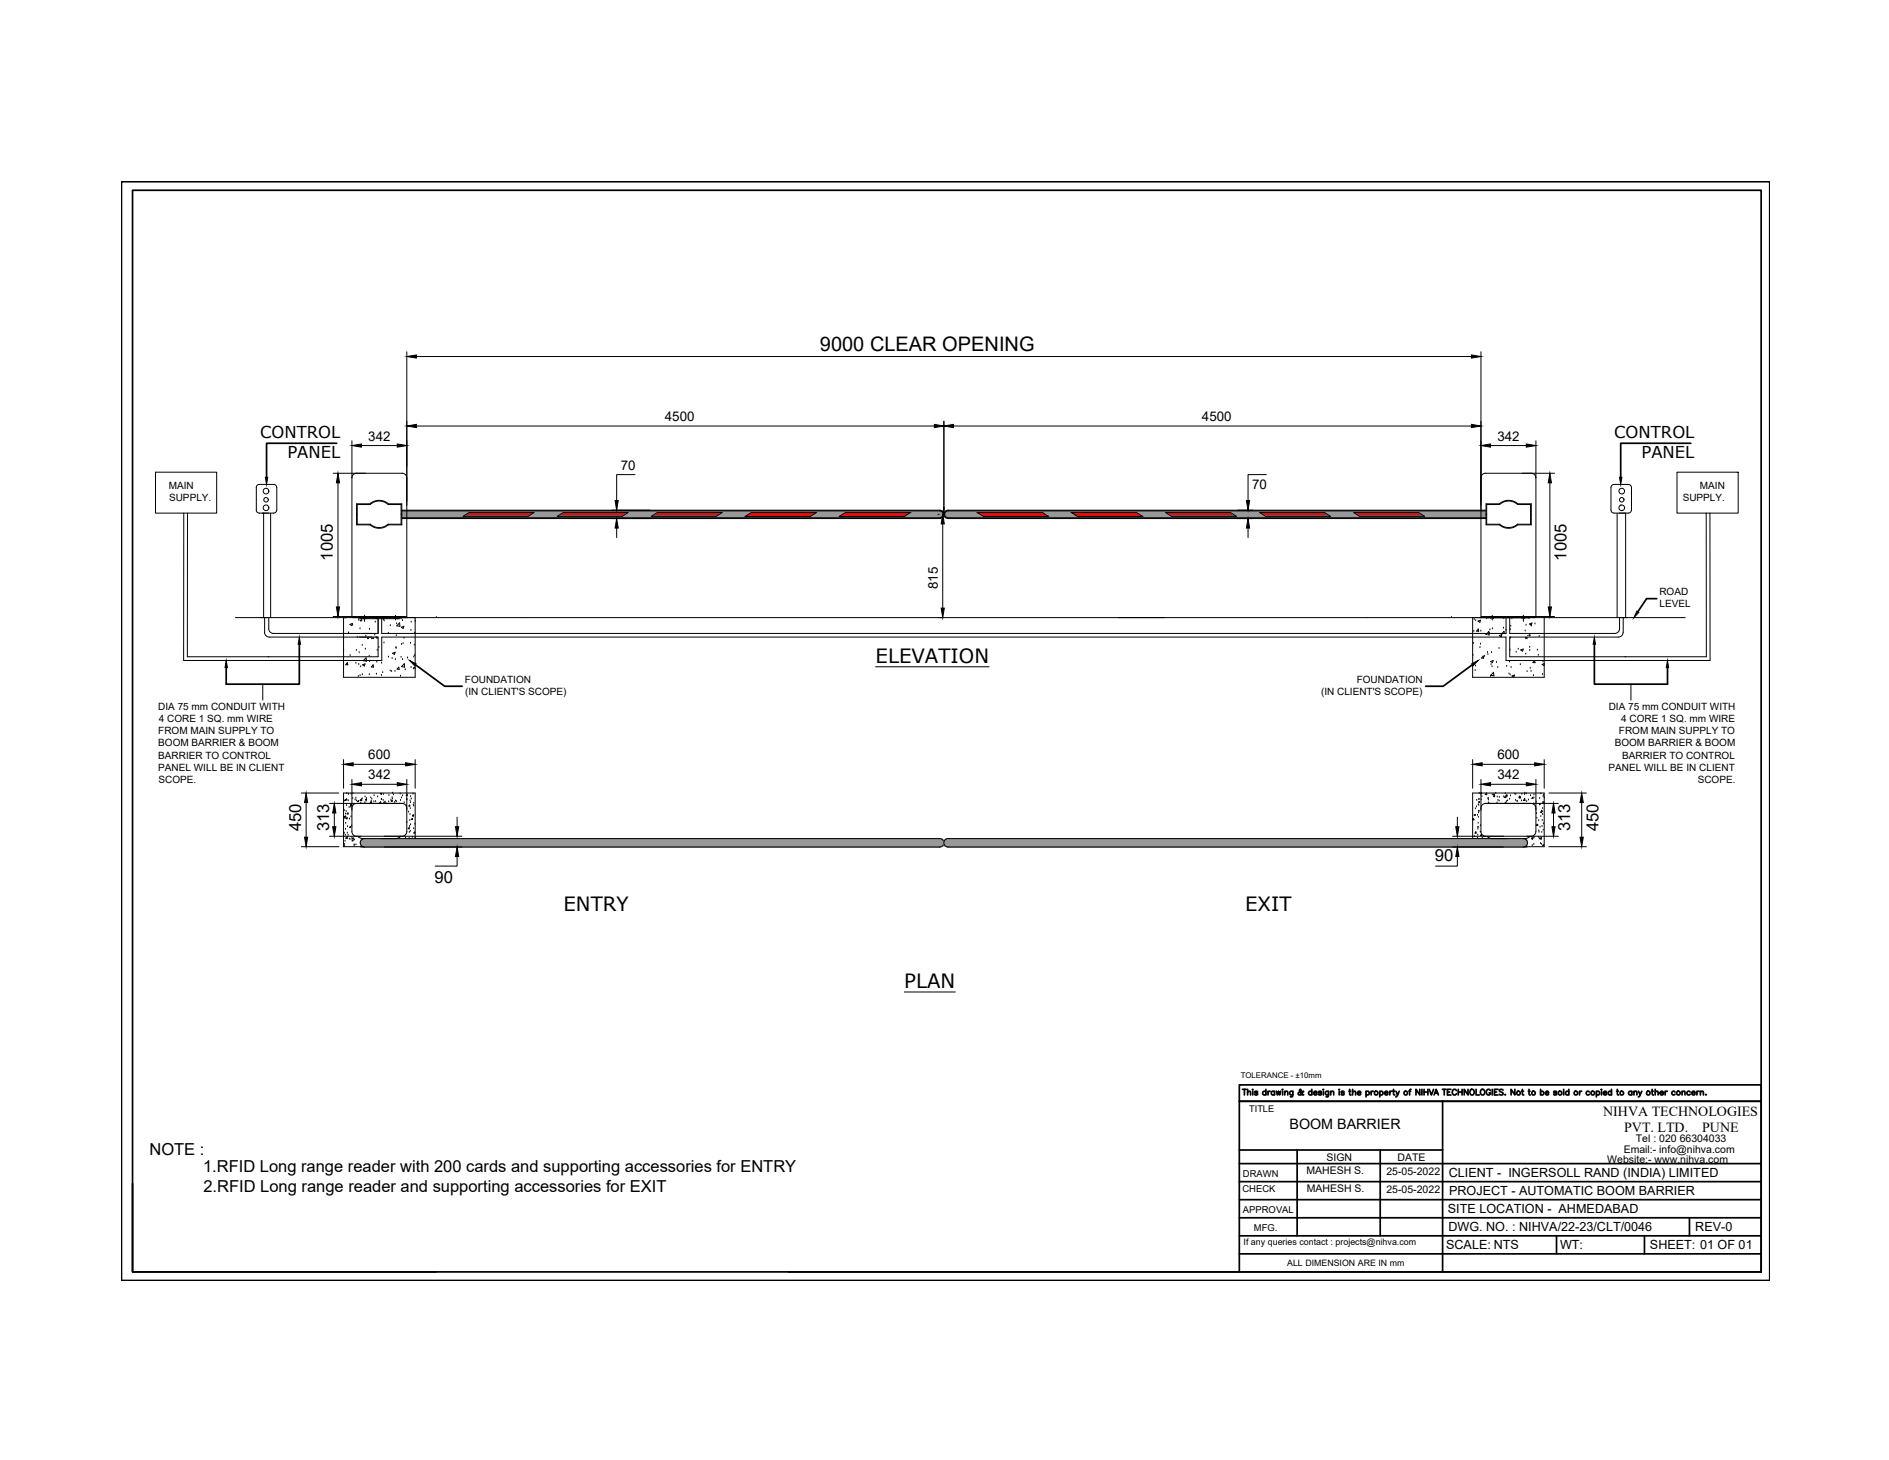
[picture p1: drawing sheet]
<svg xmlns="http://www.w3.org/2000/svg" width="279mm" height="216mm" viewBox="0 0 279 216" stroke-linecap="round" stroke-linejoin="round" font-family="sans-serif">
<!-- layer: 0 -->
<g fill="none" stroke="#000" stroke-width=".15">
<path d="M60.2 52v39.2h-10.9M61.6 52.7h156M219 52v39.2h10.9M23 69.8h9v6.1h-9zM27.2 75.9v21.8h29.3v-3.5h166.3v3.5h30.1v-21.8M27.7 75.9v21.2h28.2v-2.9h-16.1a.7 .7 0 0 1-.7-.7M37.9 72.1l.1-.2 .4-.3h2.1l.4 .3v.2M37.9 72.1l.1 3.5 .4 .3h2.1l.4-.3v-.2v-3.3M39 75.9v15.4M40 75.9v15.4M49.3 70h10.2M50 71.4v18.4"/>
<path d="M52.1 65.2v26M52.7 70a.7 .7 0 0 0-.7 .7M53.5 65.9h5.3M57.4 74.6a1.96 1.96 0 0 0-2.6 0h-2v2.9h2a1.98 1.98 0 0 0 2.6 0M57.4 74.6h1.9v2.9h-1.9M57.4 74.5a2.07 2.07 0 0 0-2.7 0h-2v3.1h2a2.07 2.07 0 0 0 2.7 0M57.4 74.5h2v3.1h-2M59.4 75.4h79.6a.62 .62 0 0 1 .6 .7 .62 .62 0 0 1-.6 .6h-79.6M59.4 75.6h79.9M59.4 76.6h79.6M59.5 70a.7 .7 0 0 1 .7 .7M61.6 63h76.6"/>
<path d="M68.5 76.4l.9-.6h9.6l-.9 .6zM82.4 76.4l.9-.6h9.6l-.9 .6zM91.2 78.1v1.4M93.9 70.2h-2.7v3.8M96.3 76.4l.9-.6h9.6l-.9 .6zM110.3 76.4l.8-.6h9.6l-.9 .6zM124.2 76.4l.9-.6h9.5l-.8 .6zM138.7 76.1h.2M139 75.6a.5 .5 0 0 1 .5 .5 .5 .5 0 0 1-.5 .5M139.4 77.5v12.4M139.6 62.3v13.1M140.2 76.6h79.6"/>
<path d="M141 63h76.6M144.6 75.8h9.6l.8 .6h-9.5zM158.5 75.8h9.6l.9 .6h-9.6zM172.4 75.8h9.6l.9 .6h-9.6zM184.6 78.1v1.4M186.3 75.8h9.6l.9 .6h-9.6zM187.3 70.2h-2.7v3.8M200.2 75.8h9.6l.9 .6h-9.6zM219.7 70a.7 .7 0 0 0-.7 .7M219.7 70h10.2M219.8 74.5h2a2.07 2.07 0 0 1 2.7 0h2v3.1h-2a2.07 2.07 0 0 1-2.7 0h-2zM219.8 75.6h-79.6a.5 .5 0 0 0-.5 .5 .5 .5 0 0 0 .5 .5"/>
<path d="M219.8 75.4h-79.6a.62 .62 0 0 0-.6 .7 .62 .62 0 0 0 .6 .6h79.6M219.9 74.6h1.9a1.96 1.96 0 0 1 2.7 0h1.9v2.9h-1.9a1.99 1.99 0 0 1-2.7 0h-1.9zM220.5 65.9h5.3M226.5 70a.7 .7 0 0 1 .7 .7M227.2 65.2v26M229.2 71.4v18.4M238.3 72.1v3.3v.2l.4 .3h2.2l.3-.3 .1-3.5M238.3 72.1l.2-.4 .2-.1h2.2l.3 .3 .1 .2M239.2 75.9v15.4M239.7 74.8h.1M240 75.5h-.1M240.4 75.9v15.4"/>
<path d="M248 69.8h9.1v6.1h-9.1zM252.4 75.9v21.2h-29.1v-2.9h16.1M34.8 91.3h214.5M39.1 91.3v2.2M39.8 91.3l-.1 1.7a.7 .7 0 0 0 .7 .7h15.5v-2.4M50.8 96v.1M50.8 91.3v8.9h10.6v-8.9M51 91.4h.1M51.3 98.3h.1M51.4 98v.3h-.3zM51.6 93.6h.1M51.8 92.3l.3-.1-.1 .3z"/>
<path d="M51.8 96.9h.1M52.2 92.4h.1M52.6 98.1h.1M52.7 96.2h.1M52.8 94.2h.1M53.1 98.3h.1M53.1 91.6v.1M53.1 91.2v.3M53.1 96.5h.1M53.2 91.5h6M53.2 93h.1M53.3 99.9h.1"/>
<path d="M53.4 98.6h.1M53.4 91.9h.1M53.5 91.5v.2h-.3M53.6 95.4h.1M53.6 99.8h.1M53.6 98.3l.4-.1-.1 .3zM53.7 91.2v.3M53.9 91.5h.1M53.9 91v.9M54 96h.1M54.1 91.2v.3M54.1 94.1h.1"/>
<path d="M54.1 97.3l.1 .5-.5-.1zM54.3 94.5l.2-.2v.2M54.6 97.1h.1M54.6 99.8h.1M54.6 93.1h.1M54.7 97.8h.1M54.9 94.5l.4-.2-.1 .2M55.2 98.3v.4l-.3-.1zM55.4 93.9h.1M55.5 92h.1M55.6 91.2v.3M55.7 99.7h.1"/>
<path d="M55.7 94.4h.1M55.7 97.9h.1M55.8 96.2h.1M55.9 94.4h.1M56 95.7h.1M56.4 99.9h.1M56.4 98.1h.1M56.5 91.3v2.4h166.3v-2.4M56.6 99.5h.1M56.7 91.7h.1M56.8 95.1h.1M56.8 91.2v.3"/>
<path d="M56.8 91.8h.1M57.4 93.6h.1M57.4 97.2h.1M57.7 99.2h.1M57.7 92.5h.1M57.9 99.3h.1M58 97.4h.1M58.1 96.6l.3-.1-.1 .3zM58.3 91.2v.3M58.4 99.3h.1M58.5 97.5h.1M58.5 91v.7"/>
<path d="M58.6 95.8h.1M58.6 95.7v.2M58.6 94h.1M58.7 92.2h.1M58.7 91.2v.3M58.8 91.6h.1M59 98.7v.3h-.3zM59.1 92.1l.1 .5-.5-.1zM59.2 100h.1M59.3 97.2h.1M59.3 91.2v.3M59.4 92.8l.3-.2-.1 .3z"/>
<path d="M59.4 95.3h.1M59.5 91.8h.1M59.5 97.5h.1M59.6 95.2h.1M59.8 94.4h.1M59.8 98.1l.1 .6-.5-.1zM59.9 99h.1M60.3 97.3h.1M60.7 95.1h.1M60.8 93.2h.1M60.8 98.7h.1M60.8 92h.1"/>
<path d="M61.1 98.9h.1M61.2 91.3l.2 .1M61.2 97.2h.1M61.3 95.4h.1M61.3 96.9h.1M61.3 93.6h.1M61.4 91.3v.1M61.4 91.9h.1M61.4 98.7h-.2l.2 .1M64.5 91.2v.1M129.5 98.6h16.8M214.7 91.2v.1"/>
<path d="M217.8 91.3v8.9h10.6v-8.9M217.9 98.5h.1M217.9 96.9h.1M217.9 95.1h.1M218 93.4h.1M218.1 91.6h.1M218.2 99.2h.1M218.3 98.5h.1M218.3 91.8h.1M218.6 91.8l.4-.1-.1 .3zM218.7 93v.4l-.3-.1zM218.9 95.8h.1"/>
<path d="M219 95.2h.1M219 93.3h.1M219.4 97v.3h-.3zM219.6 97.1h.1M219.9 93.7l-.1 .1h.1M219.9 91.2v.3M220 96.5h.1M220 93.6l.2-.2 .1 .5h-.3M220.1 96.8h.1M220.3 93.6h.1M220.4 93.2h.1M220.5 97.8l.4-.1-.1 .3z"/>
<path d="M220.5 91.2v.3M220.5 98.3h.1M220.6 96.5h.1M220.7 98.6h.1M220.7 91v.7M220.7 93h.1M220.9 99.4l.1 .5h-.5zM220.9 91.2v.3M221.3 98h.1M221.5 98.7h.1M221.7 95.9h.1M221.8 94l.3-.2-.1 .4z"/>
<path d="M222.4 92.9h.1M222.4 91.2v.3M222.5 93.4v.3h-.3zM222.8 93.2h.1M222.9 98.5h.1M223.2 99.7h.1M223.3 97.9h.1M223.3 91.3v2.4h15.5a.7 .7 0 0 0 .7-.7v-1.7M223.3 96.1h.1M223.4 99.8h.1M223.4 93.1h.1M223.4 94.4h.1"/>
<path d="M223.5 92.6h.1M223.5 98.7h.1M223.6 91.2v.3M223.6 100l.4-.2-.1 .3zM224.3 96.5h.1M224.6 96h.1M224.9 98.3h.1M224.9 96.1l.4-.1-.1 .3zM225.1 91.2v.3M225.3 91v.9M225.5 91.2v.3M225.6 93.3h.1"/>
<path d="M225.7 94.4h.1M225.7 96.7h.1M225.7 94.5l.2-.2v.2M225.7 92.5h.1M225.9 99.3h.1M226 94h.1M226.2 93.8v-.1l.1 .3h-.1M226.2 91.2v.3M226.2 92.3l.4-.2-.1 .4zM226.3 95.7h.1M226.3 96.2h.1M226.3 98.8h.1"/>
<path d="M226.5 99.3h.1M226.5 92.6h.1M226.8 99.9h.1M227 97.7v.3h-.3zM227 92.3h.1M227.4 96.1h.1M227.5 96.9h.1M227.7 94.1h.1M228.1 99.8h.1M228.2 97.8h.1M228.4 98.1l-.3 .2 .3 .1v-.1M240.1 91.3v2.2a.7 .7 0 0 1-.7 .7"/>
<path d="M38.9 101.2v2.3M44.6 117.3h5.5M45.3 118.7v5.1M48.7 118.8h3.8M50.8 112.3v4.3M50.8 118.5h.1M50.9 119.9h.1M51.1 118.2v.2h-.1zM51.2 120h.1M51.2 119.1h.1M51.3 118.2h.1M51.3 117.3h.1"/>
<path d="M51.3 118.4h.1M51.5 118.4h.1M51.5 117.5h.1M51.6 119.4h.1M51.8 119.3h.1M51.8 119.1l.2-.1-.1 .2zM51.8 119h.1M51.9 117.4h.1M52.1 115.3v7.7M52.2 118.1h.1M52.2 117.4h.1M52.2 113h7.8"/>
<path d="M52.5 118.3h.1M52.6 118h.1M52.7 118.4h.1M52.7 118.8a.7 .7 0 0 0-.7 .7M52.8 118.8h6.7a.7 .7 0 0 1 .7 .7M53 100h.1M53 118.4v.1h-.1zM53.4 118.8h.1M53.5 116h5.3M53.5 118.1v.3l-.2-.1zM53.6 118.1h.1M54 118.7h.1"/>
<path d="M54 117.8h.1M54 118.2h.2v.1zM54.1 118.5h.1M54.2 118.1h.1M54.8 118h.1M54.9 118.5v.2h-.1zM54.9 118.5h.1M55 118.2h.1M55.3 118.6h.1M55.3 117.7h.1M55.6 118.5h.1M55.9 117.8h.1"/>
<path d="M56.2 118.8h-.1l.2-.2v.2M56.3 117.4l.2-.1-.1 .2zM56.4 118.2h.1M56.5 118.2h.1M56.7 118.4h.1M56.7 117.5h.1M56.7 118.8l.1-.1v.1M56.8 118.7h.1M57 118.6h.1M57.1 118.8h.1M57.5 118.6h.1M57.5 117.6h.1"/>
<path d="M57.8 118.3h.1M57.9 118.4h.1v.1zM58 118h.1M58 118.2h.1M58.1 117.3h.1M58.2 117.5h.1M58.4 118.7h.1M58.5 118.4h.1M58.6 118.5h.1M59.2 117.4h.1M59.2 118.4h.1M59.4 118h.1"/>
<path d="M59.5 117.7h.1M59.8 118.7h.1M60.1 117.6l.2-.1-.1 .2zM60.1 119.2h.1M60.2 118.2h.1M60.2 115.3v7.7a.7 .7 0 0 1-.7 .7M60.2 118.3h.1M60.6 119v.2h-.1zM60.6 118.4h.1M60.7 119.6h.1M60.7 118.7h.1M60.7 117.8h.1"/>
<path d="M60.8 118.1h.1M61.1 117.4h.1M61.1 119.1h.1M61.2 119.2h.1M61.2 118.8h.1M61.4 112.3v4.3M217.8 112.3v4.3M218.2 119.6h.1M218.4 119.3h.1M218.4 118.3h.1M218.6 119h.1M218.7 118.6l.2-.1-.1 .2z"/>
<path d="M218.7 120h.1M218.7 119.1h.1M218.7 118.2h.1M218.8 118.2h.1M218.8 120h.1M218.8 117.3h.1M219 119.5a.7 .7 0 0 1 .7-.7h6.8a.7 .7 0 0 1 .7 .7M219 115.3v7.7a.7 .7 0 0 0 .7 .7M219.1 117.3l-.1 .1h.1v-.1M219.1 118.3h.1M219.1 117.3h.1M219.2 117.8h.1"/>
<path d="M219.2 113h7.8M219.9 117.3v.2h-.2zM220.1 118.1h.1M220.1 118h.1M220.1 118.3h.1M220.2 118.7h.1M220.5 116h5.3M220.5 100h.1M220.7 117.5h.1M220.9 117.7h.2l-.1 .1zM221 117.4v.2l-.1-.1zM221.2 117.3h.1"/>
<path d="M221.4 118.7h.1M221.5 117.9h.1M221.6 118.4h.1M221.7 118.5h.1M221.8 117.9h.1M222.4 117.8h.1M222.5 118.8h.1M222.6 117.4h.1M222.7 117.7v.3l-.2-.1zM222.7 118.7h.1M222.8 118.5h.1M222.8 117.7h.1"/>
<path d="M222.9 117.6v.1h-.1zM223 118.4h.1M223.3 118.2h.1M223.4 117.7h.1M224.1 117.4h.1M224.2 118.4h.1M224.2 117.5h.1M224.4 118.5h.1M224.7 118l.2-.1-.1 .1zM224.8 117.7v.2h-.1zM224.8 117.9h.1M225.1 118.4h.1"/>
<path d="M225.1 117.5h.1M225.5 117.5h.1M225.5 118.2h.1M225.5 118.1l.1 .3h-.3zM225.5 117.3h.1M225.8 117.4h.1M225.8 118.5h.1M226.1 118.3h.1M226.4 117.7h.1M226.7 117.9v.2h-.1zM226.7 118.8h3.8M226.8 118.9h.1"/>
<path d="M226.9 118h.1M226.9 117.6h.1M227.2 115.3v7.7M227.2 118.6h.1M227.7 119h.1M227.7 118.1h.1M227.8 119h.1M227.9 117.4h.1M228 119.9h.1M228.2 119.6h.1M228.2 118.7h.1M228.2 117.8h.1"/>
<path d="M228.3 117.6h.1M228.3 118.6l.1 .2h-.3zM228.4 118h.1M228.4 112.3v4.3M229.1 117.3h5.5M233.9 118.7v5.1M241.2 101.2v2.3M44.6 125.2h5.5M48.7 123.7h19.6M49.4 120.2v2.1M50.9 123.2h.1M51 125.2h.1"/>
<path d="M51 124.9h.1M51 120.7v.3l-.2-.1zM51 124.4h.1M51.1 123.5h.1M51.1 122.6h.1M51.1 120.4h.1M51.1 120.8h.1M51.1 121.8h.1M51.2 120.9h.1M51.2 121l.2-.1-.1 .2zM51.3 123.7l.1 .3-.3-.1zM51.4 123.2h.1"/>
<path d="M51.4 122.2h.1M51.5 120.2v.2h-.2zM51.5 123.5h.1M51.7 124.1h.1M51.7 121.1h.1M51.8 122.4h.1M51.8 122.2l.1 .2h-.2zM51.9 124.1h.1M51.9 120.8h.1M52 122.2h.1M52 123a.7 .7 0 0 0 .7 .7M52.1 123.9h.1"/>
<path d="M52.1 124l.2-.1-.1 .2zM52.2 124.2v.2l-.1-.1zM52.4 125.1h.1M52.4 124.9h.1M52.4 124.2h.1M52.6 124.9h.1M52.9 123.7l.2 .2 .6 .1M53.7 124h85.3a.62 .62 0 0 1 .6 .6 .62 .62 0 0 1-.6 .7h-85.6M53.9 124a.62 .62 0 0 0-.6 .6 .62 .62 0 0 0 .6 .7M59.3 123.7l-.3 .2-.5 .1M60 123.9h.1M60 124h.1"/>
<path d="M60.2 121.6h.1M60.4 122.5l.2-.1-.1 .2zM60.4 120.1h.1M60.5 122.5h.1M60.5 124h.1M60.6 123.1h.1M60.6 122.2h.1M60.6 121.3h.1M60.6 120.4h.1M60.7 122.9h.1M60.7 122h.1M61 121v.2h-.2z"/>
<path d="M61 123.8h.1M61 120.6l.2-.1-.1 .2zM61 121.2h.1M61.1 120.8h.1M61.2 122.6h.1M61.3 123l.1 .2h-.2zM61.4 121.9h.1M61.4 123.9h.1M61.4 124v-6.7h-10.6v7.9h2.9M67.6 126.7v1.4h-3.2M67.6 120.8v1.5M214.8 123.7h15.7"/>
<path d="M215.6 126.7v1.4h-3.3M215.6 120.8v1.5M217.8 124v-6.7h10.6v7.9h-2.9M217.9 121l.1 .2h-.2zM218 121.3h.1M218 120.5l.2-.1v.2zM218.1 123.7h.1M218.3 123.1h.1M218.3 123v.2h-.1zM218.5 123.9h.1M218.5 120.6h.1M218.6 123.5h.1"/>
<path d="M218.6 122.4h.1M218.6 122.6h.1M218.6 121.7h.1M218.6 122.3h.1M218.7 120.9h.1M218.7 120.2h.1M218.9 123h.1M219 122.1h.1M219 123.5l.2-.1-.1 .2zM219.2 124h.1M219.5 123.8h.1M220 123.7l.2 .2 .5 .1"/>
<path d="M225.3 124a.62 .62 0 0 1 .6 .6 .62 .62 0 0 1-.6 .7M225.5 124h-85.3a.62 .62 0 0 0-.6 .6 .62 .62 0 0 0 .6 .7h85.7M226.3 123.7l-.2 .2-.6 .1M226.6 124.1h.1M226.6 123.9h.2l-.1 .1zM226.6 125h.1M226.7 124.2h.1M226.9 124.9h.1M226.9 123.9h.1M227.2 123a.7 .7 0 0 1-.7 .7M227.2 122l.2-.1v.2zM227.3 120.3h.1"/>
<path d="M227.3 121h.1M227.4 121.9l.1 .1h-.2zM227.6 123.8h.1M227.6 121.4h.1M227.6 122.9h.1M227.6 123.1h.1M227.8 122.3h.1M227.8 123.9v.1h-.1zM227.9 124.7h.1M227.9 120.1l.2-.1-.1 .2zM227.9 124.1h.1M227.9 120.8h.1"/>
<path d="M228 124.1h.1M228 124.9h.1M228 124h.1M228 123.1h.1M228.1 122.2h.1M228.1 121.3h.1M228.1 120h.1M228.1 120.4h.1M228.2 125l.1-.1v.2zM228.3 122.8h.1M228.3 121.8h.1M229.1 125.2h5.5"/>
<path d="M229.8 120.2v2.1M133.8 146.7h7.5"/>
<circle cx="39.3" cy="75.1" r=".42"/>
<circle cx="39.3" cy="72.6" r=".42"/>
<circle cx="39.3" cy="73.9" r=".33"/>
<circle cx="239.9" cy="75.1" r=".42"/>
<circle cx="239.9" cy="72.6" r=".42"/>
<circle cx="239.9" cy="73.9" r=".33"/>
</g>
<g fill="#f00" stroke="#f00" stroke-width=".15">
<path d="M97.2 75.8l8.7 .6 .9-.6zM96.3 76.4l.9-.6 8.7 .6z"/>
<path d="M83.3 75.8l8.7 .6 .9-.6zM82.4 76.4l.9-.6 8.7 .6z"/>
<path d="M69.4 75.8l8.7 .6 .9-.6zM68.5 76.4l.9-.6 8.7 .6z"/>
<path d="M125.1 75.8l8.7 .6 .8-.6zM124.2 76.4l.9-.6 8.7 .6z"/>
<path d="M111.1 75.8l8.7 .6 .9-.6zM110.3 76.4l.8-.6 8.7 .6z"/>
<path d="M200.2 75.8l10.5 .6-.9-.6zM200.2 75.8l10.5 .6h-9.6z"/>
<path d="M186.3 75.8l10.5 .6-.9-.6zM186.3 75.8l10.5 .6h-9.6z"/>
<path d="M172.4 75.8l10.5 .6-.9-.6zM172.4 75.8l10.5 .6h-9.6z"/>
<path d="M158.5 75.8l10.5 .6-.9-.6zM158.5 75.8l10.5 .6h-9.6z"/>
<path d="M144.6 75.8l10.4 .6-.8-.6zM144.6 75.8l10.4 .6h-9.5z"/>
</g>
<g fill="#989898" stroke="#989898" stroke-width=".15">
<path d="M60.2 75.6h78.9zM60.2 75.6h78.9z"/>
<path d="M60.2 75.6h79zM60.2 75.6h79z"/>
<path d="M60.2 75.6h79.1zM60.2 75.6h79.1z"/>
<path d="M60.2 75.6l79.1 .1zM60.2 75.6l79.1 .1z"/>
<path d="M60.2 75.7l79.2 .1zM60.2 75.7l79.2 .1z"/>
<path d="M60.2 75.8h79.2zM60.2 75.8h79.2z"/>
<path d="M134.6 75.8h4.8zM134.6 75.8h4.8z"/>
<path d="M134.6 75.8l4.9 .1-.1-.1zM134.4 75.9l.2-.1 4.9 .1z"/>
<path d="M134.4 75.9l5.1 .1v-.1zM134.3 76l.1-.1 5.1 .1z"/>
<path d="M134.3 76l5.2 .1v-.1zM134.2 76.1l.1-.1 5.2 .1z"/>
<path d="M134.2 76.1l5.3 .1v-.1zM134 76.2l.2-.1 5.3 .1z"/>
<path d="M134 76.2l5.4 .1 .1-.1zM133.9 76.3l.1-.1 5.4 .1z"/>
<path d="M133.9 76.3h5.5zM133.8 76.4h5.6z"/>
<path d="M120.7 75.8l3.5 .6 .9-.6zM119.8 76.4l.9-.6 3.5 .6z"/>
<path d="M106.8 75.8l3.5 .6 .8-.6zM105.9 76.4l.9-.6 3.5 .6z"/>
<path d="M92.9 75.8l3.4 .6 .9-.6zM92 76.4l.9-.6 3.4 .6z"/>
<path d="M79 75.8l3.4 .6 .9-.6zM78.1 76.4l.9-.6 3.4 .6z"/>
<path d="M60.2 75.8l8.3 .6 .9-.6zM60.2 75.8l8.3 .6h-8.3z"/>
<path d="M60.2 76.4h79.2zM60.2 76.4h79.2z"/>
<path d="M60.2 76.4h79.1h.1zM60.2 76.4h79.1h-79.1z"/>
<path d="M60.2 76.4h79.1zM60.2 76.4l79.1 .1z"/>
<path d="M60.2 76.5h79.1zM60.2 76.5h79z"/>
<path d="M60.2 76.5h79zM60.2 76.5l78.9 .1z"/>
<path d="M60.2 76.6h78.9zM60.2 76.6h78.8z"/>
<path d="M59.4 75.6l.8 .5v-.5zM59.4 75.6l.8 .5h-.8z"/>
<path d="M59.4 76.1l.8 .5v-.5zM59.4 76.1l.8 .5h-.8z"/>
<path d="M53.9 124h85.2zM53.8 124h85.3z"/>
<path d="M53.8 124l85.4 .1zM53.7 124.1h85.5z"/>
<path d="M53.7 124.1h85.6zM53.6 124.1h85.7z"/>
<path d="M53.6 124.1l85.8 .1-.1-.1zM53.5 124.2l.1-.1 85.8 .1z"/>
<path d="M53.5 124.2l86 .1-.1-.1zM53.5 124.2l86 .1h-86.1z"/>
<path d="M53.4 124.3l86.1 .1v-.1zM53.4 124.3l86.1 .1h-86.1z"/>
<path d="M53.4 124.4l86.2 .1-.1-.1zM53.4 124.4l86.2 .1h-86.3z"/>
<path d="M53.3 124.5l86.3 .1v-.1zM53.3 124.5l86.3 .1h-86.3z"/>
<path d="M53.3 124.6l86.3 .1v-.1zM53.3 124.6l86.3 .1h-86.3z"/>
<path d="M53.3 124.7l86.3 .1v-.1zM53.3 124.7l86.3 .1h-86.3z"/>
<path d="M53.3 124.8l86.2 .1 .1-.1zM53.3 124.8l86.2 .1h-86.1z"/>
<path d="M53.4 124.9l86.1 .1v-.1zM53.4 124.9l86.1 .1h-86.1z"/>
<path d="M53.4 125l86 .1 .1-.1zM53.4 125l86 .1h-85.9z"/>
<path d="M53.5 125.1h85.9zM53.5 125.1l85.8 .1z"/>
<path d="M53.6 125.2h85.7zM53.6 125.2h85.6z"/>
<path d="M53.7 125.2h85.5zM53.7 125.2h85.4z"/>
<path d="M53.8 125.2h85.3zM53.8 125.2l85.2 .1z"/>
<path d="M140.2 75.6h78.8zM140.1 75.6h78.9z"/>
<path d="M140.1 75.6h78.9zM140 75.6h79z"/>
<path d="M140 75.6h79zM140 75.6h79z"/>
<path d="M140 75.6l79 .1zM139.9 75.7h79.1z"/>
<path d="M139.9 75.7l79.1 .1zM139.9 75.7l79.1 .1h-79.2z"/>
<path d="M139.8 75.8h79.2zM139.8 75.8h79.2z"/>
<path d="M139.8 75.8h4.8zM139.8 75.8h4.8z"/>
<path d="M139.8 75.8l5 .1-.2-.1zM139.8 75.8l5 .1h-5.1z"/>
<path d="M139.7 75.9l5.2 .1-.1-.1zM139.7 75.9l5.2 .1h-5.2z"/>
<path d="M139.7 76l5.4 .1-.2-.1zM139.7 76l5.4 .1h-5.4z"/>
<path d="M139.7 76.1l5.5 .1-.1-.1zM139.7 76.1l5.5 .1h-5.5z"/>
<path d="M139.7 76.2l5.6 .1-.1-.1zM139.7 76.2l5.6 .1h-5.5z"/>
<path d="M209.8 75.8l9.2 .6v-.6zM209.8 75.8l9.2 .6h-8.3z"/>
<path d="M195.9 75.8l5.2 .6-.9-.6zM195.9 75.8l5.2 .6h-4.3z"/>
<path d="M182 75.8l5.2 .6-.9-.6zM182 75.8l5.2 .6h-4.3z"/>
<path d="M168.1 75.8l5.2 .6-.9-.6zM168.1 75.8l5.2 .6h-4.3z"/>
<path d="M154.2 75.8l5.2 .6-.9-.6zM154.2 75.8l5.2 .6h-4.4z"/>
<path d="M139.8 76.3l5.7 .1zM139.8 76.3l5.7 .1z"/>
<path d="M139.8 76.4h79.2zM139.8 76.4h79.2z"/>
<path d="M139.8 76.4h79.2zM139.8 76.4h79.2h-79.1z"/>
<path d="M139.9 76.4l79.1 .1zM139.9 76.4l79.1 .1z"/>
<path d="M140 76.5h79zM140 76.5h79z"/>
<path d="M140 76.5l79 .1zM140 76.5l79 .1z"/>
<path d="M140.1 76.6h78.9zM140.1 76.6h78.9z"/>
<path d="M219 75.6l.8 .5v-.5zM219 75.6l.8 .5h-.8z"/>
<path d="M219 76.1l.8 .5v-.5zM219 76.1l.8 .5h-.8z"/>
<path d="M140.2 124h85.2zM140.1 124h85.3z"/>
<path d="M140.1 124l85.4 .1zM140 124.1h85.5z"/>
<path d="M140 124.1h85.6zM139.9 124.1h85.7z"/>
<path d="M139.9 124.1l85.8 .1-.1-.1zM139.8 124.2l.1-.1 85.8 .1z"/>
<path d="M139.8 124.2l86 .1-.1-.1zM139.8 124.2l86 .1h-86.1z"/>
<path d="M139.7 124.3l86.2 .1-.1-.1zM139.7 124.3l86.2 .1h-86.2z"/>
<path d="M139.7 124.4l86.2 .1v-.1zM139.7 124.4l86.2 .1h-86.3z"/>
<path d="M139.6 124.5l86.3 .1v-.1zM139.6 124.5l86.3 .1h-86.3z"/>
<path d="M139.6 124.6l86.3 .1v-.1zM139.6 124.6l86.3 .1h-86.3z"/>
<path d="M139.6 124.7l86.3 .1v-.1zM139.6 124.7l86.3 .1h-86.3z"/>
<path d="M139.6 124.8l86.3 .1v-.1zM139.6 124.8l86.3 .1h-86.2z"/>
<path d="M139.7 124.9l86.1 .1 .1-.1zM139.7 124.9l86.1 .1h-86.1z"/>
<path d="M139.7 125l86 .1 .1-.1zM139.7 125l86 .1h-85.9z"/>
<path d="M139.8 125.1h85.9zM139.8 125.1l85.8 .1z"/>
<path d="M139.9 125.2h85.7zM139.9 125.2h85.6z"/>
<path d="M140 125.2h85.5zM140 125.2h85.4z"/>
<path d="M140.1 125.2h85.3zM140.1 125.2l85.2 .1z"/>
</g>
<g fill="#000" stroke="#000" stroke-width=".15">
<path d="M60.2 52.7l1.4-.2v.5zM217.6 52.5l1.4 .2-1.4 .3zM39.2 70.6h.4l-.2 1zM50 70l.2 1.4h-.4zM52.1 65.9l1.4-.2v.4zM58.8 65.7l1.4 .2-1.4 .2zM60.2 63l1.4-.2v.4zM91.2 76.7l.2 1.4h-.4zM91 74h.4l-.2 1.4zM138.2 62.8l1.4 .2-1.4 .2zM139.4 76.1l.3 1.4h-.5zM139.6 63l1.4-.2v.4z"/>
<path d="M184.6 76.7l.2 1.4h-.4zM184.4 74h.4l-.2 1.4zM217.6 62.8l1.4 .2-1.4 .2zM219 65.9l1.5-.2v.4zM225.8 65.7l1.4 .2-1.4 .2zM229.2 70l.3 1.4h-.5zM239.5 70.6h.4l-.2 1zM33.5 97.7l.1 1h-.3zM44.3 94.2l.2 1.1h-.4zM49.8 89.8h.4l-.2 1.4zM60.6 97.7l.9 .5-.2 .2zM139.2 89.9h.5l-.3 1.4z"/>
<path d="M217.7 98.2l.9-.5-.7 .7zM229 89.8h.5l-.3 1.4zM235.8 94.2l.2 1.1h-.4zM242.1 90.4l.3 .1-.7 .8zM246.6 97.7l.2 1h-.3zM45.3 117.3l.2 1.4h-.5zM50.8 113l1.4-.2v.5zM52.1 116l1.4-.3v.5zM58.8 115.7l1.4 .3-1.4 .2zM60 112.8l1.4 .2-1.4 .3zM217.8 113l1.4-.2v.5zM219 116l1.5-.3v.5z"/>
<path d="M225.8 115.7l1.4 .3-1.4 .2zM227 112.8l1.4 .2-1.4 .3zM233.9 117.3l.3 1.4h-.5zM45 123.8h.5l-.2 1.4zM49.2 122.3h.5l-.3 1.4zM49.4 118.8l.3 1.4h-.5zM67.4 122.3h.4l-.2 1.4zM67.6 125.3l.2 1.4h-.4zM215.3 122.3h.5l-.2 1.4zM215.6 125.3l.2 1.4h-.5zM229.5 122.3h.5l-.2 1.4zM229.8 118.8l.2 1.4h-.5z"/>
<path d="M233.7 123.8h.5l-.3 1.4z"/>
</g>
<g fill="none" stroke="#000" stroke-width=".25">
<path d="M18 26.9h243.8v162.5h-243.8zM19.6 28.1h240.9v160h-240.9zM49.8 65.5h-10.4v5.1M139.6 75v1.1M250.1 65.5h-10.4v5.1M44.3 95.3v5.9h-10.8v-2.5M61.4 98.3l4.4 3.2h2.6M217.8 98.3l-4.3 3.2h-2.6M235.8 95.3v5.9h10.8v-2.5M245.1 88.5h-1.6l-1.2 2M19.6 175v13.1h44.9M183.3 177.4h77.2"/>
<path d="M183.3 174.7h77.2M183.3 172.1h77.2M183.3 170.1h30.1M183.8 161.1h.5M184.1 161.1v.8M184.5 161.5l.2-.1h.2l.1 .5M184.5 161.1v.8M185.3 161.1v.1zM185.3 161.4v.5M186 161.5l-.2-.1-.2 .1 .4 .2v.2h-.3l-.1-.1M187.2 161.5a.27 .27 0 0 0-.4-.1 .27 .27 0 0 0 0 .4 .27 .27 0 0 0 .4 0M187.2 161.1v.8"/>
<path d="M187.6 161.4v.5M187.9 161.4h-.2l-.1 .2M188.5 161.5a.27 .27 0 0 0-.4-.1 .27 .27 0 0 0 0 .4 .27 .27 0 0 0 .4 0M188.5 161.4v.5M188.8 161.4l.1 .5 .2-.5 .2 .5 .1-.5M189.7 161.1v.1zM189.7 161.4v.5M190 161.5l.2-.1h.2l.1 .5M190 161.4v.5M191.2 161.4v.7l-.3 .1M191.2 161.5a.27 .27 0 0 0-.4-.1 .27 .27 0 0 0 0 .4 .27 .27 0 0 0 .4 0M191.9 170.1v12.6"/>
<path d="M192.8 161.4h-.1a.5 .5 0 0 1-.7 .4v-.2l.5-.3-.2-.2-.1 .1 .1 .3 .3 .4 .2-.1M194 161.5a.27 .27 0 0 0-.4-.1 .27 .27 0 0 0 0 .4 .27 .27 0 0 0 .4 0M194 161.1v.8M194.3 161.6h.5a.27 .27 0 0 0-.4-.2 .27 .27 0 0 0-.1 .4 .27 .27 0 0 0 .4 .1l.1-.1M195.5 161.5l-.2-.1-.3 .1 .4 .2v.2h-.2l-.2-.1M195.7 161.1v.1zM195.7 161.4v.5M196.5 161.4v.7l-.4 .1M196.5 161.5a.27 .27 0 0 0-.4-.1 .27 .27 0 0 0 0 .4 .27 .27 0 0 0 .4 0M196.8 161.5l.2-.1h.2l.1 .5M196.8 161.4v.5M198.1 161.1v.1z"/>
<path d="M198.1 161.4v.5M198.8 161.5l-.2-.1-.2 .1 .4 .2v.2h-.3l-.1-.1M199.5 161.4h.3M199.6 161.1v.7l.2 .1M200.1 161.5l.2-.1h.2v.5M200.1 161.1v.8M200.8 161.6h.5a.27 .27 0 0 0-.4-.2 .27 .27 0 0 0-.1 .4 .27 .27 0 0 0 .4 .1l.1-.1M202 161.5a.27 .27 0 0 1 .4-.1 .27 .27 0 0 1 0 .4 .27 .27 0 0 1-.4 0M202 161.4v.8M202.8 161.4v.5M203.1 161.4h-.2l-.1 .2M204.1 161.5a.27 .27 0 0 1 .4-.1 .27 .27 0 0 1 0 .4 .27 .27 0 0 1-.4 0"/>
<path d="M204.1 161.4v.8M204.1 170.1v12.6M204.8 161.6h.5a.27 .27 0 0 0-.4-.2 .27 .27 0 0 0-.1 .4 .27 .27 0 0 0 .4 .1l.1-.1M205.6 161.4v.5M205.9 161.4h-.2l-.1 .2M206 161.4h.3M206.1 161.1v.7l.2 .1M206.5 161.4l.2 .5 .3-.5M206.7 161.9l-.3 .3M208.4 161.4h.3M208.7 161.1l-.2 .1v.7M210 161.1v.8l-.6-.8v.8"/>
<path d="M210.3 161.1v.8M210.6 161.1v.8M210.6 161.5h.6M211.2 161.1v.8M211.4 161.1l.3 .8 .3-.8M212.1 161.9l.3-.8 .3 .8M212.2 161.6h.4M213.3 161.1h.6M213.4 162.9v25.2M213.6 161.1v.8M214.1 161.5h.3M214.6 161.1h-.5v.8h.5"/>
<path d="M215.4 161.3a.31 .31 0 0 0-.3-.2 .31 .31 0 0 0-.3 .3v.2a.31 .31 0 0 0 .3 .3 .31 .31 0 0 0 .3-.2M215.7 161.5h.6M215.7 161.1v.8M216.3 161.1v.8M217.1 161.1v.8l-.5-.8v.8M217.5 161.2l.1-.1a.38 .38 0 0 1 .5 .4 .38 .38 0 0 1-.6 .3l-.1-.2zM218.3 161.1v.8h.5M219 161.2l.1-.1a.38 .38 0 0 1 .5 .4 .38 .38 0 0 1-.6 .3v-.2zM220.4 161.3a.31 .31 0 0 0-.3-.2 .31 .31 0 0 0-.3 .3v.2a.3 .3 0 0 0 .3 .3 .3 .3 0 0 0 .3-.3h-.2M220.7 161.1v.8M221 161.5h.4M221.6 161.1h-.6v.8h.6"/>
<path d="M222.3 161.2l-.2-.1-.3 .1v.2l.5 .2-.1 .3h-.2l-.2-.1M222.6 161.8v.1zM224.1 161.1v.8l-.6-.8v.8M225.1 161.4h.2M225.2 161.1v.7l.2 .1M226 161.4h.3M226.2 161.1v.7l.2 .1M227.9 161.5a.27 .27 0 0 1 .4-.1 .27 .27 0 0 1 0 .4 .27 .27 0 0 1-.4 0M227.9 161.1v.8M228.6 161.6h.5a.27 .27 0 0 0-.4-.2 .27 .27 0 0 0-.1 .4 .27 .27 0 0 0 .4 .1l.1-.1M230.2 161.5l-.1-.1h-.3v.2l.4 .1v.1l-.1 .1-.3-.1M231.3 161.1v.8"/>
<path d="M232 161.5a.27 .27 0 0 0-.4-.1 .27 .27 0 0 0 0 .4 .27 .27 0 0 0 .4 0M232 161.1v.8M233.6 161.4v.5M233.9 161.4h-.2l-.1 .2M235.1 161.5a.27 .27 0 0 0-.4-.1 .27 .27 0 0 0 0 .4 .27 .27 0 0 0 .4 0M236.1 161.5a.27 .27 0 0 1 .4-.1 .27 .27 0 0 1 0 .4 .27 .27 0 0 1-.4 0M236.1 161.4v.8M236.9 161.1v.1zM236.9 161.4v.5M237.2 161.6h.4a.27 .27 0 0 0-.3-.2 .27 .27 0 0 0-.1 .4 .27 .27 0 0 0 .4 .1v-.1M238.4 161.5a.27 .27 0 0 0-.4-.1 .27 .27 0 0 0 0 .4 .27 .27 0 0 0 .4 0M238.4 161.1v.8"/>
<path d="M239.1 161.4h.3M239.2 161.1v.7l.2 .1M241.4 161.5a.27 .27 0 0 0-.4-.1 .27 .27 0 0 0 0 .4 .27 .27 0 0 0 .4 0M241.4 161.4v.5M241.7 161.5l.2-.1h.2v.5M241.7 161.4v.5M242.4 161.4l.2 .5 .2-.5M242.6 161.9l-.3 .3M244.3 161.4h.2M244.4 161.1v.7l.2 .1M244.8 161.5l.2-.1h.2l.1 .5M244.8 161.1v.8"/>
<path d="M245.5 161.6h.5a.27 .27 0 0 0-.4-.2 .27 .27 0 0 0-.1 .4 .27 .27 0 0 0 .4 .1l.1-.1M246.3 161.4v.5M246.6 161.4h-.2l-.1 .2M247.7 161.5a.27 .27 0 0 0-.3-.1 .27 .27 0 0 0 0 .4 .27 .27 0 0 0 .3 0M248.8 161.5l.2-.1h.2v.5M248.8 161.4v.5M250 161.5a.27 .27 0 0 0-.4-.1 .27 .27 0 0 0 0 .4 .27 .27 0 0 0 .4 0M250.2 161.6h.5a.27 .27 0 0 0-.4-.2 .27 .27 0 0 0-.1 .4 .27 .27 0 0 0 .4 .1l.1-.1M251 161.4v.5M251.3 161.4h-.2l-.1 .2M251.5 161.5l.2-.1h.2l.1 .5M251.5 161.4v.5"/>
<path d="M252.3 161.8h.1M116.6 188.1h143.9M183.3 188.1v-25.2h77.2h-77.2v-2.5h77.2v27.7M183.3 180.1h77.2M183.3 182.7h77.2M183.3 185.4h77.2M230.2 182.7v2.7M243.2 182.7v2.7M249.9 180.1v2.6"/>
<circle cx="203.5" cy="161.6" r=".28"/>
<circle cx="207.9" cy="161.6" r=".28"/>
<circle cx="224.6" cy="161.6" r=".28"/>
<circle cx="226.8" cy="161.6" r=".28"/>
<circle cx="230.7" cy="161.6" r=".28"/>
<circle cx="233.1" cy="161.6" r=".28"/>
<circle cx="235.6" cy="161.6" r=".28"/>
<circle cx="239.9" cy="161.6" r=".28"/>
<circle cx="243.8" cy="161.6" r=".28"/>
<circle cx="248.3" cy="161.6" r=".28"/>
</g>
<text font-size="3" x="121.3" y="52">9000 CLEAR OPENING</text>
<g font-size="2.9">
<text x="129.5" y="98">ELEVATION</text>
<text x="83.3" y="134.8">ENTRY</text>
<text x="184.2" y="134.8">EXIT</text>
<text x="133.8" y="146.1">PLAN</text>
</g>
<g font-size="2.5">
<text x="49.2" y="82.9" transform="rotate(-90 49.2 82.9)">1005</text>
<text x="231.7" y="82.9" transform="rotate(-90 231.7 82.9)">1005</text>
<text x="44.5" y="122.9" transform="rotate(-90 44.5 122.9)">450</text>
<text x="48.7" y="123" transform="rotate(-90 48.7 123)">313</text>
<text x="232.3" y="123" transform="rotate(-90 232.3 123)">313</text>
<text x="236.4" y="122.9" transform="rotate(-90 236.4 122.9)">450</text>
<text x="64.3" y="130.6">90</text>
<text x="212.2" y="127.3">90</text>
</g>
<g font-size="2.4">
<text x="38.5" y="64.7">CONTROL</text>
<text x="238.8" y="64.7">CONTROL</text>
<text x="42.5" y="67.7">PANEL</text>
<text x="242.8" y="67.7">PANEL</text>
<text x="22.1" y="170.7">NOTE :</text>
<text x="30" y="173.3">1.RFID Long range reader with 200 cards and supporting accessories for ENTRY</text>
<text x="30.1" y="176.2">2.RFID Long range reader and supporting accessories for EXIT</text>
</g>
<g font-size="2.1">
<text x="190.7" y="166.9">BOOM BARRIER</text>
<text x="237.1" y="165">NIHVA TECHNOLOGIES</text>
<text x="240.2" y="167.4">PVT. LTD.</text>
<text x="251.8" y="167.4">PUNE</text>
</g>
<g font-size="2">
<text x="54.5" y="65.1">342</text>
<text x="98.3" y="62.3">4500</text>
<text x="177.8" y="62.3">4500</text>
<text x="221.5" y="65.1">342</text>
<text x="91.8" y="69.5">70</text>
<text x="185.2" y="72.3">70</text>
<text x="138.7" y="87.1" transform="rotate(-90 138.7 87.1)">815</text>
<text x="54.5" y="112.3">600</text>
<text x="221.5" y="112.3">600</text>
<text x="54.5" y="115.2">342</text>
<text x="221.5" y="115.2">342</text>
</g>
<g font-size="1.9">
<text x="214.2" y="179.4">SITE LOCATION - AHMEDABAD</text>
<text x="214.3" y="174.1">CLIENT - INGERSOLL RAND (INDIA) LIMITED</text>
<text x="214.3" y="176.7">PROJECT - AUTOMATIC BOOM BARRIER</text>
<text x="213.9" y="184.7">SCALE: NTS</text>
<text x="214.2" y="182.1">DWG. NO. : NIHVA/22-23/CLT/0046</text>
<text x="230.7" y="184.7">WT:</text>
<text x="244" y="184.7">SHEET: 01 OF 01</text>
<text x="250.7" y="182">REV-0</text>
</g>
<g font-size="1.6">
<text x="193.2" y="173.6">MAHESH S.</text>
<text x="196.2" y="171.7">SIGN</text>
<text x="205.1" y="173.7">25-05-2022</text>
<text x="206.7" y="171.7">DATE</text>
<text x="237.7" y="171.9">Website:- www.nihva.com</text>
<text x="240.2" y="170.4">Email:- info@nihva.com</text>
<text x="242" y="168.9">Tel : 020 66304033</text>
<text x="193.3" y="176.3">MAHESH S.</text>
<text x="205.1" y="176.4">25-05-2022</text>
</g>
<g font-size="1.5">
<text x="25" y="72.2">MAIN</text>
<text x="25" y="74">SUPPLY.</text>
<text x="248.9" y="74">SUPPLY.</text>
<text x="251.4" y="72.2">MAIN</text>
<text x="245.4" y="88">ROAD</text>
<text x="245.5" y="89.8">LEVEL</text>
<text x="68.8" y="101">FOUNDATION</text>
<text x="200.7" y="101">FOUNDATION</text>
<text x="23.4" y="105">DIA 75 mm CONDUIT WITH</text>
<text x="23.5" y="106.8">4 CORE 1 SQ. mm WIRE</text>
<text x="68.8" y="102.8">(IN CLIENT'S SCOPE)</text>
<text x="195.4" y="102.8">(IN CLIENT'S SCOPE)</text>
<text x="237.9" y="105">DIA 75 mm CONDUIT WITH</text>
<text x="239.8" y="106.8">4 CORE 1 SQ. mm WIRE</text>
<text x="23.4" y="108.6">FROM MAIN SUPPLY TO</text>
<text x="23.4" y="110.4">BOOM BARRIER &amp; BOOM</text>
<text x="23.4" y="112.2">BARRIER TO CONTROL</text>
<text x="23.4" y="113.9">PANEL WILL BE IN CLIENT</text>
<text x="237.9" y="113.9">PANEL WILL BE IN CLIENT</text>
<text x="238.8" y="110.4">BOOM BARRIER &amp; BOOM</text>
<text x="239.5" y="108.6">FROM MAIN SUPPLY TO</text>
<text x="239.9" y="112.2">BARRIER TO CONTROL</text>
<text x="23.5" y="115.7">SCOPE.</text>
<text x="251.1" y="115.7">SCOPE.</text>
</g>
<g font-size="1.4">
<text x="184.8" y="164.5">TITLE</text>
<text x="183.8" y="174">DRAWN</text>
<text x="183.8" y="176.3">CHECK</text>
<text x="183.8" y="179.3">APPROVAL</text>
<text x="185.5" y="182">MFG.</text>
</g>
<g font-size="1.3">
<text x="183.9" y="184.1">If any queries contact : projects@nihva.com</text>
<text x="190.4" y="187.2">ALL DIMENSION ARE IN mm</text>
</g>
<text font-size="1.2" x="183.5" y="159.5">TOLERANCE - ±10mm</text>
</svg>
